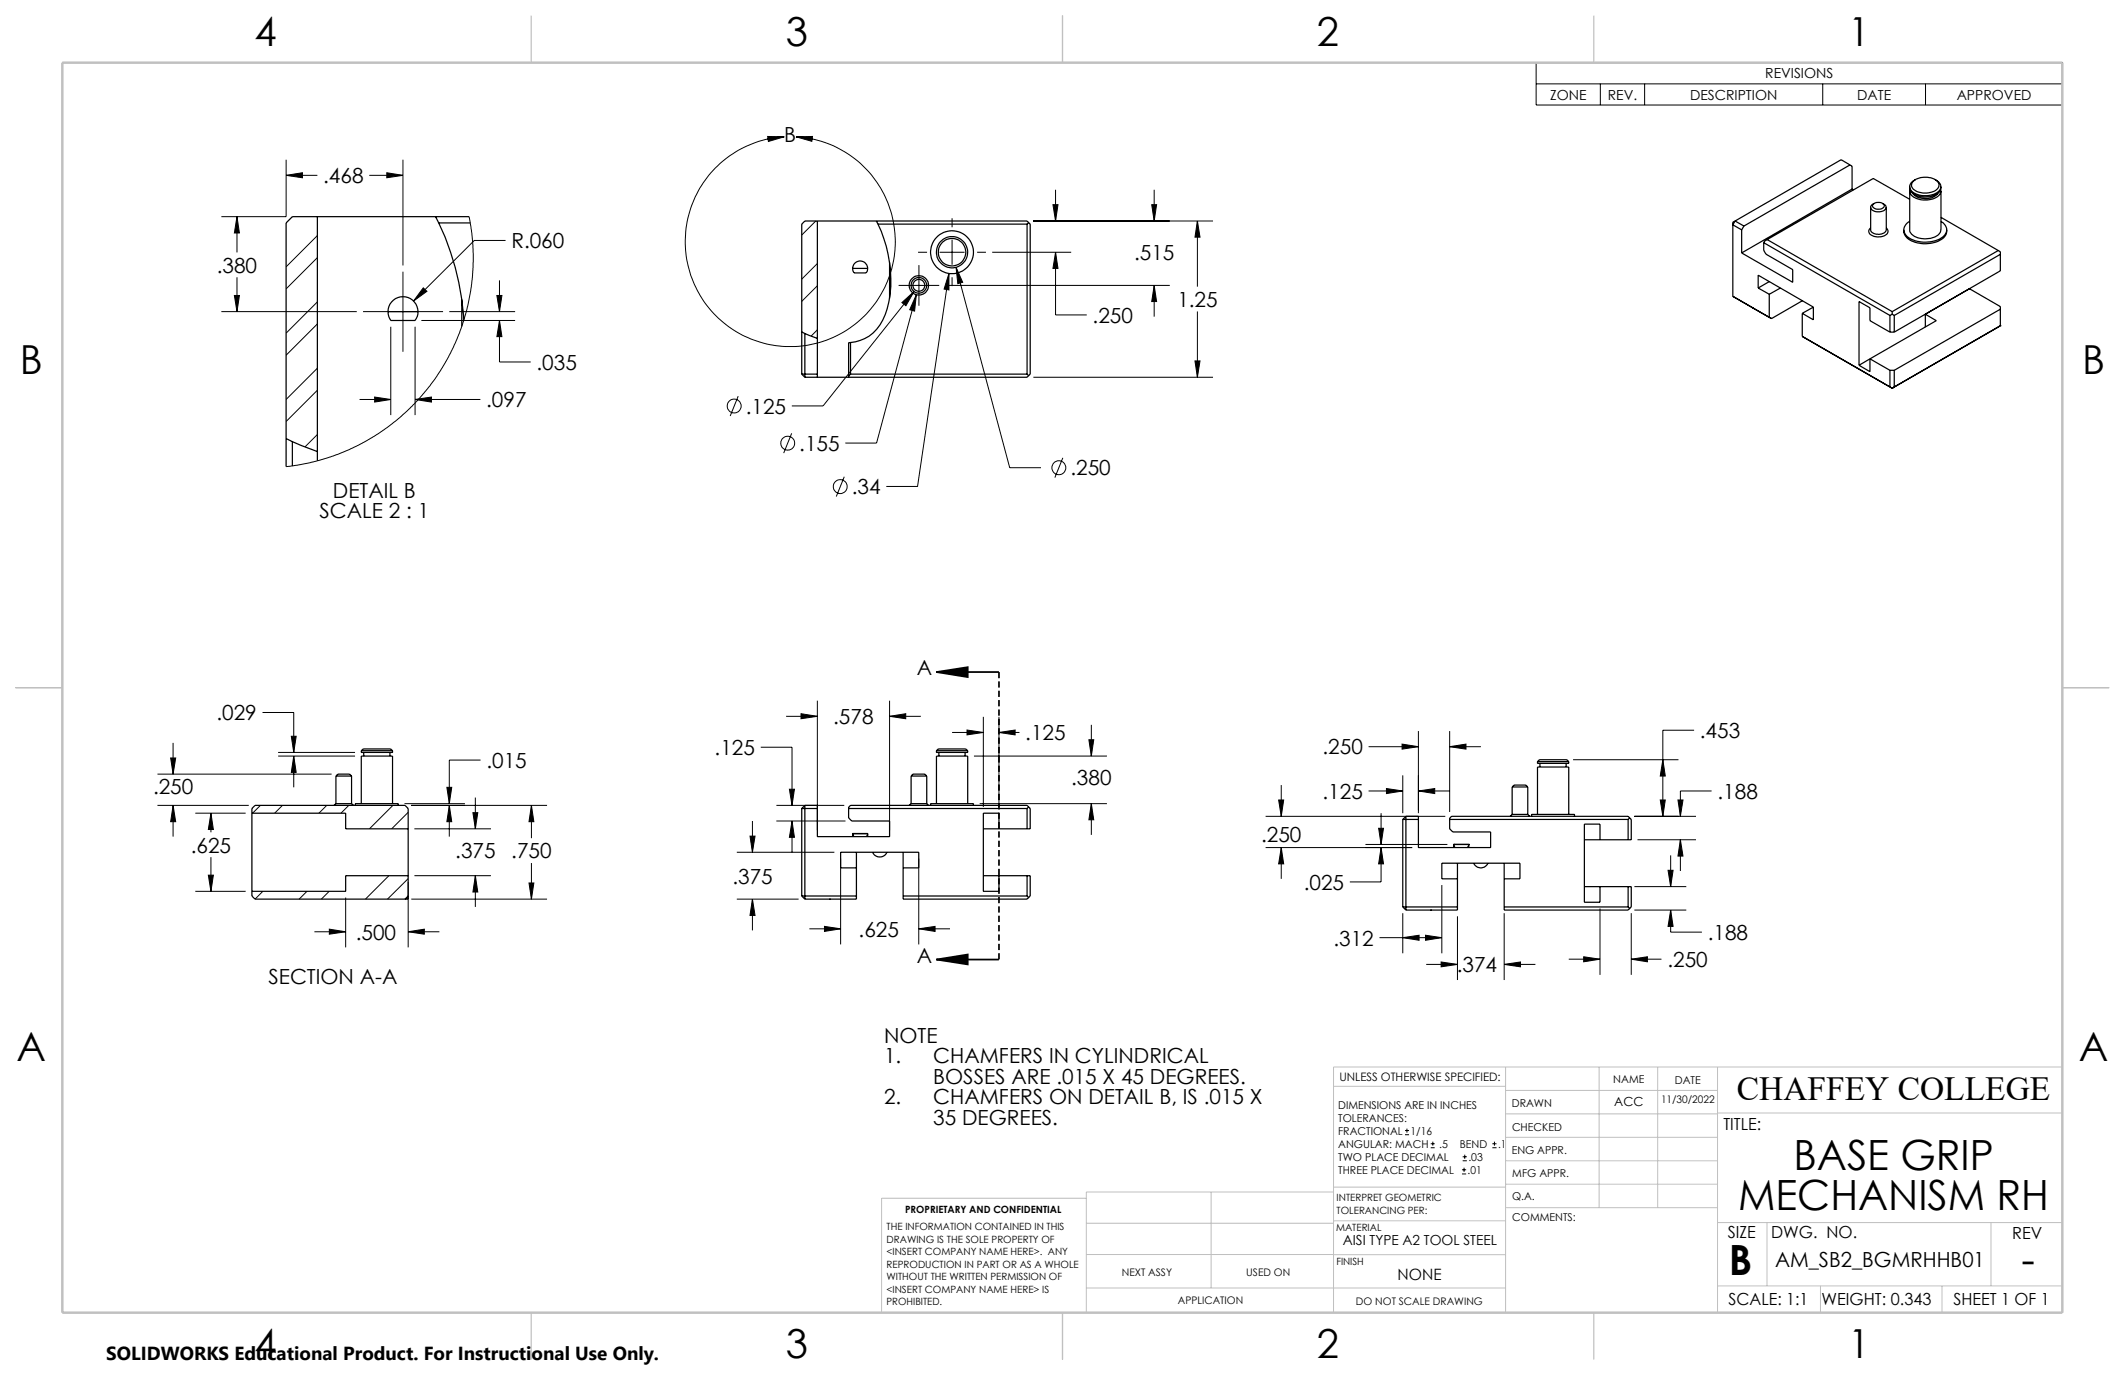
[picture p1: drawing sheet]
<svg xmlns="http://www.w3.org/2000/svg" width="432mm" height="279mm" viewBox="0 0 432 279" stroke-linecap="round" stroke-linejoin="round" font-family="sans-serif">
<g fill="none" stroke="#000" stroke-width=".25">
<path d="M375.9 33.5l-21.5 12.4M375.9 33.5l.4 .3v4.6M375.9 33.5l-1.8-1-21.5 12.4M376.3 38.4l-22.4 13M376.3 38.4l.3 .2M388.1 37.9a2.14 2.14 0 0 0 2.1 2.1 4.2 4.2 0 0 0 4-1.2l.2-.9M388.1 38.8v7.9a2.36 2.36 0 0 0 2.3 1.8 4 4 0 0 0 3.9-1.3l.1-.5v-7.9M388.1 38.5a1.74 1.74 0 0 0 1.6 1.9 4.2 4.2 0 0 0 4.6-1.1v-.8M388.7 39.3a3.6 3.6 0 0 0 5 0M388.7 36.9a3.9 3.9 0 0 1 5.1 .1 1.41 1.41 0 0 1-1.3 2.1 3.7 3.7 0 0 1-4-1v-.8zM389.3 36.5a1.45 1.45 0 0 0-1.3 1.3 1.45 1.45 0 0 0 1.1 1.5 4.5 4.5 0 0 0 5-.6 1.3 1.3 0 0 0-.6-2l-.3-.2M64.5 44v49.6"/>
<path d="M88.5 44l.6 1.3M89.1 45.3a52.5 52.5 0 0 1 5.1 19.8M89.1 45.3h6.5M95.3 44h-35.9l-1.3 1.3v49.5M166.1 44.9v31.8M173.2 54.5a1.53 1.53 0 0 1 1.6-1.5 1.53 1.53 0 0 1 1.5 1.5M173.2 54.5l.3 1h2.5l.3-1M173.2 54.5h3.1M178.1 44.9l.3 .6M178.4 45.5a24.7 24.7 0 0 1 1.5 18.4 8.2 8.2 0 0 1-7.1 5.7M178.4 45.5h30.3M180.8 53.3v7.3"/>
<path d="M208.7 45.5v30.5M209 45.2l-.3 .3M352.6 44.9l-.5 .3v15M352.6 44.9l-.5 .8 1.8 1M352.6 44.9l1.8 1M353.9 46.7v4.7M354.4 45.9l-.5 .8M357.3 58.5v-2.6l11.2 6.5M357.3 58.5l2.2 1.3M358.4 49.3l25.6 14.8M358.4 49.3v1.6l.4 .7 5.5 3.2v2.6l-10.4-6M359.1 48.7l-.5 .3-.2 .3"/>
<path d="M359.1 48.7l25.4 14.6M359.5 59.8v4.7M359.5 57.2l-2.2 1.3M361.8 58.5l-2.3 1.3M380.1 46.3a.87 .87 0 0 0-.3 .9 .87 .87 0 0 0 .7 .7 2.56 2.56 0 0 0 3.1-.6v-.5l-.3-.5M380.1 42.1v4.6a1.72 1.72 0 0 0 2.5 .7l.5-.3 .2-.4v-4.6M380.7 41.5a1.5 1.5 0 0 1 2.2 .3 1.4 1.4 0 0 1-2.4 0zM380.8 41.3a.8 .8 0 0 0-.7 .9 .8 .8 0 0 0 .8 .7 1.84 1.84 0 0 0 2.4-.7l-.2-.5-.5-.4M386.9 46.7a2.66 2.66 0 0 0 2.3 2.5 6.1 6.1 0 0 0 6-1.2l.3-.4 .1-.9M388.1 45a1.85 1.85 0 0 0-1.2 1.8 1.85 1.85 0 0 0 1.2 1.7 6.6 6.6 0 0 0 6.9-.5 1.77 1.77 0 0 0-.6-3M388.1 40.5l-7.5-4.2-21.5 12.4M394.4 44.2l11.6 6.7"/>
<path d="M400.2 58.7h.1M400.2 58.7l6.3 3.6v3.9M406 50.9l-21.5 12.4M406 50.9l.5 .3v3.8l-21.6 12.5M406.5 51.7l-21.6 12.4M78.8 63.3a3.1 3.1 0 0 1 3.1-3 3.1 3.1 0 0 1 3 3M78.8 63.3l.2 1 .4 .8h4.9a2.77 2.77 0 0 0 .6-1.8M78.8 63.3h6.1M93.8 60.9v5.4M162.9 76v-30.5l.6-.6h45.2l.6 .6v30.5l-.6 .7h-45.2M162.9 76h3.2M162.9 67.5l.6 .3"/>
<path d="M162.9 76l.6 .7M163.5 67.8l2.6 1M163.5 67.8v8.9M172.8 69.6h-.4v7.1M172.8 76h35.9M172.8 69.6v6.4M172.8 76l-.4 .4M208.7 76l.3 .3M352.1 60.2l7.4 4.3M352.1 60.2l.5 .3M356.1 62.5h.1M356.1 62.5l3.9 2.2"/>
<path d="M359.5 64.5l.5 .2M366.2 68.4l18.3 10.5M366.2 63.7v4.7M366.2 68.4l.5 .2M366.3 61.1l-6.3 3.6M368.5 62.4v2.6l-2.3-1.3M368.5 62.4l-2.3 1.3M380 72.9v2.6l-2.2-1.3M380 72.9l4 2.3M380 72.9l-2.2 1.3M384 67.5h.9M384 64.1v3.4"/>
<path d="M384 75.2v3.4l.5 .3M384 67.5l-4-2.3v-2.7l-2.2-1.2v12.9M384 75.2h.9M384.5 78.9h.1M384.5 63.9l-.5 .2M384.5 63.9l.4 .2M384.5 63.3v.6M384.9 64.1v3.4M384.9 75.2v3.4M384.9 78.6l-.4 .3M391.2 66.5v-2.6l2.3 1.3-13.5 7.7M406.5 66.2h.1"/>
<path d="M406.5 62.8l-21.6 12.4M406.5 66.2l-21.6 12.4M406.5 66.2l-22 12.7M58.1 89.1l1.3 .6M59.4 89.7l5.1 2.1M59.4 89.7v5M68.3 157.7l.4-.4h2.3l.4 .4M68.3 157.7h3.1M68.3 157.7v5.6M71.4 157.7v5.6M73.4 152.5v.4h6.4v-.4M73.4 152.5h6.4"/>
<path d="M73.4 152.5l.4-.3h5.6l.4 .3M73.9 152.9v.7M79.2 152.9v.7M185.1 157.7l.4-.4h2.4l.4 .4M185.1 157.7h3.2M185.1 157.7v5.6M188.3 157.7v5.6M190.3 152.5v.4h6.3v-.4M190.3 152.5h6.3M190.3 152.5l.3-.3h4.5a1.71 1.71 0 0 1 1.5 .3M190.8 152.9v.7M196.1 152.9v.7"/>
<path d="M307.3 159.9l.4-.4h2.4l.3 .4M307.3 159.9h3.1M307.3 159.9v5.6M310.4 159.9v5.6M312.4 154.8v.3h6.4v-.3M312.4 154.8h6.4M312.4 154.8l.4-.4h5.6l.4 .4M312.9 155.1v.8M318.2 155.1v.8M51.2 165.2h19v3.2h12.7M51.2 164.3l.6-.6h30.5l.6 .6v18.4h-31.1l-.6-.6zM68.3 163.3h3.1"/>
<path d="M68.3 163.3l-.4 .4M71.4 163.3l.4 .4M72.2 163.7v-.4h8.7v.4M73.4 163.3v-9.7h6.4v9.7M82.9 177.9h-12.7v3.2h-19M162.9 164.3h3.2M162.9 164.3v17.8M163.5 163.7v19M163.5 163.7h2.6v6.3h14.7v-3.2h-7.7l-.7-.6v-2.2l.4-.3h35.9l.6 .6v4.1h-9.5M163.5 163.7l-.6 .6M172.4 164.3h36.3M173.2 170v-.6h3.1v.6"/>
<path d="M173.5 170l-.3-.6h3.1l-.3 .6M174 176.4h-3.2v-3.2h15.9v3.2h-3.2M174 173.2v9.5h-10.5M177.3 173.2a1.6 1.6 0 0 0 1.5 .9 1.6 1.6 0 0 0 1.4-.9M183.5 173.2v9.5h25.2l.6-.6v-4.2h-9.5M185.1 163.3h3.2M185.1 163.3l-.4 .4M188.3 163.3l.4 .4M189.1 163.7v-.4h8.7v.4M190.3 163.3v-9.7h6.3v9.7M203 168.4v-3.2h-3.2v15.9h3.2v-3.2M208.7 164.3v4.1"/>
<path d="M208.7 177.9v4.2M209 164l-.3 .3M285 166.5h3.2M285 166.5v17.8M285.7 165.9v19M285.7 165.9h2.5v6.3h14.7v-3.1h-7.7l-.6-.7v-2.1l.4-.4h35.8l.7 .6v4.1h-9.6M285.7 165.9l-.7 .6M294.6 166.5h36.2M295.4 171.6h.1M295.4 171.6l.3 .6M295.4 171.6v.6M295.4 171.6h3"/>
<path d="M296.2 178.6h-3.2v-3.2h15.9v3.2h-3.3M296.2 175.4v9.5h-10.5M298.4 171.6l-.2 .6M298.4 171.6h.1M298.4 171.6v.6M299.4 175.4a1.6 1.6 0 0 0 1.5 1 1.6 1.6 0 0 0 1.5-1M305.6 175.4v9.5h25.2l.7-.6v-4.1h-9.6M307.3 165.5h3.1M307.3 165.5l-.4 .4M310.4 165.5l.4 .4M311.2 165.9v-.4h8.7v.4M312.4 165.5v-9.6h6.4v9.6"/>
<path d="M325.1 170.6v-3.1h-3.2v15.8h3.2v-3.1M330.8 166.5v4.1M331.2 166.2l-.4 .3M82.9 182.1l-.6 .6M162.9 182.1h11.1M162.9 182.1l.6 .6M168.6 182.7h.1M183.5 182.1h25.2M208.7 182.1l.3 .3M285 184.3h11.2M285 184.3l.7 .6M290.7 184.9h.1"/>
<path d="M305.6 184.3h25.2M330.8 180.2v4.1M330.8 184.3l.4 .3"/>
<circle cx="186.7" cy="58" r="1.59"/>
<circle cx="186.7" cy="58" r="1.21"/>
<circle cx="186.7" cy="58" r="1.96"/>
<circle cx="193.4" cy="51.2" r="4.4"/>
<circle cx="193.4" cy="51.3" r="2.78"/>
<circle cx="193.5" cy="51.3" r="3.2"/>
</g>
<g fill="none" stroke="#000" stroke-width=".2">
<path d="M312.1 12.7h107v8.6h-107zM312.1 17h107M325.2 17v4.3M334.2 17v4.3M370.4 17v4.3M391.3 17v4.3M58.1 32.5v11.5h-13.1M58.1 35.6h6.4M58.1 35.6l3.4-.5v1zM75 35.6h6.9M78.6 35.1l3.3 .5-3.3 .5zM81.9 32.5v21.4"/>
<path d="M156 27.7l3.3 .1-3.2 1zM159.3 27.8a21.3 21.3 0 0 0-17.5 31.4 21.3 21.3 0 0 0 35.9 2.7 21.3 21.3 0 0 0-12.7-33.7l-3.3-.4M161.7 27.8l3.4-.1-.1 1zM214.5 38.6v6.3M234.5 38.6v6.3M48.2 44v7.3M48.2 56.3v7M48.2 44l.4 3.3h-1zM64.5 47.9l-6.4 6.3M64.5 52.4l-6.4 6.3M81.9 55.2v16.3M86 58.5l.7 .7-2.7 2z"/>
<path d="M95.3 44l.7 4.9 .2 4.3-.4 4.5-.8 4.5-1.3 4.4-1.2 3.1-2 4-2.1 3.3-2.6 3.3-3.2 3.3-4 3.3-3.6 2.4-4.1 2.1-4.3 1.6-3.6 1-4.9 .8M101.5 57v6.3M102.7 48.9h-6.3l-12.4 12.3M165.8 44.9l-2.9 2.9M166.1 53.6l-3.2 3.1M166.1 58.1l-3.2 3.1M181 56.6l-.2 .3M182.6 58h8.3M185.7 59.2l-18.4 23.3h-6.4M186.2 59.9l-8.1 30.1h-6.3M186.2 59.9l-.4 3.3-.9-.3zM186.5 51.3h1.9"/>
<path d="M186.7 53.9v8.2M190.9 51.3h5.1M192.1 58h45.6M192.8 55.6l-6.4 43.2h-6.3M192.8 55.6v3.3l-1-.2zM193.5 44.3v1.9M193.5 48.7v5.1M193.5 56.3v1.8M194.3 54.3l10.9 40.7h6.3M194.3 54.3l1.3 3.1-1 .2zM198.5 51.3h1.8M201.6 51.3h16.1"/>
<path d="M210 44.9h36.5M214 41.6h1l-.5 3.3zM214.5 51.3v12.7h6.3M214.5 51.3l.5 3.2h-1zM234 41.6h1l-.5 3.3zM234.5 58v6.3M234.5 58l.5 3.3h-1zM243.3 44.9v13.3M243.3 44.9l.5 3.3h-1zM45 63.3h27.5M47.6 60h1l-.4 3.3zM64.5 61.3l-6.4 6.4"/>
<path d="M64.5 74.8l-6.4 6.4M64.5 65.8l-6.4 6.4M64.5 79.3l-6.4 6.4M73.8 63.3h16.2M79.4 66.4v17.9M84.3 66.4v17.9M85.6 65.1h19.1M91.3 63.3h13.4M94.1 63.1l-.3 .3M101 60h1l-.5 3.3zM101.5 65.1v8.5h6.3M101.5 65.1l.5 3.3h-1z"/>
<path d="M166.1 67l-1.3 1.3M183.3 61.5l2.4-2.3-1.6 2.9zM210 76.7h36.5M242.8 73.3h1l-.5 3.4zM243.3 63.3v13.4M64.5 88.3l-2.6 2.5M73.1 81.2h6.3M76.1 80.7l3.3 .5-3.3 .5zM84.3 81.2h13.3M84.3 81.2l3.4-.5v1zM150 80.5l-1.6 4M160.9 88.1l-1.7 4"/>
<path d="M171.6 96.9l-1.7 4M216 93l-1.7 4M32 157.3h35.4M34.7 154h1l-.5 3.3zM35.2 151v6.3M53.3 144.8h6.4v8.1M56.5 153.6h15.6M56.5 152.9h15.6M59.2 149.6h1l-.5 3.3zM59.7 153.6v6.4M59.7 153.6l.5 3.4h-1zM90.8 160h1l-.5 3.3z"/>
<path d="M97.6 154.4h-6.3v8.9M154.6 151.8h6.3v11.9M159.7 145.6h6.4M162.8 145l3.3 .6-3.3 .4zM166.1 142.4v26.3M180.8 142.4v26.3M180.8 145.6h6.3M180.8 145.6l3.2-.6v1zM193.5 148.8h6.3M196.5 148.3l3.3 .5-3.3 .5zM197.9 153.6h27M199.8 145.7v18.3"/>
<path d="M203 145.7v18.3M203 148.8h4.2M203 148.8l3.3-.5v1zM221.3 150.3h1l-.5 3.3zM221.8 147.3v6.3M260.3 159.5v6.4M278.1 151.7h10.1M284.9 151.2l3.3 .5-3.3 .5zM285 157.6v7.6M288.2 148.6v16.6M294.6 148.6v16.4M294.6 151.7h6.3"/>
<path d="M294.6 151.7l3.3-.5v1zM319.7 154.4h21.4M337.9 154.4l.5 3.3h-1zM344.2 148.4h-6.3v17.5M32 163.7h18.6M35.2 163.7v6.3M35.2 163.7l.5 3.3h-1zM39.7 165.2h10.2M42.3 177.8h1.1l-.5 3.3zM42.9 165.2v3.9M42.9 174.2v6.9M42.9 165.2l.5 3.4h-1.1z"/>
<path d="M52.9 163.7l-1.6 1.5M57.4 163.7l-1.6 1.5M66.4 163.7l-1.6 1.5M70.9 163.7l-1.6 1.5M79 177.9l-4.7 4.8M79.8 163.7l-4.7 4.7M82.2 163.3h12.3M82.9 179.2v13.3M82.9 165.1l-3.3 3.3M82.9 178.5l-4.2 4.2M83.6 163.7h27.6M84.2 177.9h15.6"/>
<path d="M84.2 168.4h15.6M91.3 163.7v6.3M91.3 163.7l.5 3.3h-1zM96.1 165.1h1l-.5 3.3zM96.6 162.1v6.3M96.6 177.9v6.4M96.6 177.9l.5 3.4h-1zM107.5 179.4h1l-.5 3.3zM108 163.7v6.6M108 175.4v7.3M108 163.7l.5 3.3h-1zM149.7 173.2h19.8"/>
<path d="M152.4 169.9h1l-.5 3.3zM152.9 166.8v6.4M157.8 163.7h13.8M157.8 166.8h14M160.4 160.4h1l-.5 3.3zM160.9 166.8v6.4M160.9 166.8l.5 3.3h-1zM170.8 174.4v17.5M186.7 174.4v17.5M199.1 163.3h25.8M221.8 163.3v6.4M221.8 163.3l.5 3.3h-1z"/>
<path d="M257.2 165.9h36.5M257.2 172.2h29.7M259.8 162.6h1l-.5 3.3zM260.3 172.2v6.4M260.3 172.2l.5 3.3h-1zM277.5 171.6h16.6M278.1 160.7h6.9M280.1 168.3h1l-.5 3.3zM280.6 172.2l.5 3.3h-1zM280.6 172.2v7h-6.3M280.6 165.2v6.4M281.7 160.2l3.3 .5-3.3 .6z"/>
<path d="M288.2 160.7l3.3-.5v1.1zM288.2 160.7h6.4M293 179.8v13.9M332.1 165.9h12.5M332.7 170.6h11.9M337.4 162.6h1l-.5 3.3zM338.9 176.8h1.1l-.5 3.4zM339.5 173.8v6.4M341 162.6h1l-.5 3.3zM341.5 170.6v6.4M341.5 170.6l.5 3.4h-1zM347.8 160.7h-6.3v5.2"/>
<path d="M39.7 181.1h10.2M53.4 181.1l-1.6 1.6M62.4 181.1l-1.6 1.6M63.9 189.3h6.3M66.9 181.1l-1.6 1.6M66.9 188.8l3.3 .5-3.3 .5zM70.2 182.4v10.1M82.9 189.3h6.4M82.9 189.3l3.3-.5v1zM83.6 182.7h27.6M149.7 182.7h12.6M152.9 182.7v6.4"/>
<path d="M152.9 182.7l.5 3.3h-1zM164.5 188.7h6.3M167.5 188.2l3.3 .5-3.3 .6zM186.7 188.7h6.3M186.7 188.7l3.3-.5v1.1zM280.3 190.5h12.7M285 190.5l3.4-.5v1.1zM285 185.6v8.1M289.7 190l3.3 .5-3.3 .6zM289.8 196h6.4M292.8 195.5l3.4 .5-3.4 .5zM296.2 186.2v12.9"/>
<path d="M305.6 185.6v13.5M305.6 196h6.4M305.6 196l3.4-.5v1zM318.8 194.9h6.3M321.8 194.4l3.3 .5-3.3 .5zM325.1 184.6v13.5M331.5 185.6v12.5M331.5 194.9h6.1M331.5 194.9l3.3-.5v1zM332.1 184.9h10.6M332.1 180.2h10.6M339.5 184.9v4.5h6.3"/>
<path d="M339.5 184.9l.5 3.3h-1.1zM285.5 230.6h.8M285.5 229.7h.8M285.9 229.3v.9M290.7 233.2h.8M290.7 232.4h.8M291.1 232v.8M297.1 238.5h.8M297.1 237.7h.8M297.2 235.9h.9M297.2 235.1h.9M297.5 237.3v.8"/>
<path d="M297.6 234.6v.9M303.2 233.2h.9M303.2 232.4h.9M303.7 232v.8"/>
<circle cx="149.2" cy="82.5" r="1.42"/>
<circle cx="160.1" cy="90.1" r="1.41"/>
<circle cx="170.7" cy="98.9" r="1.42"/>
<circle cx="215.2" cy="95" r="1.41"/>
</g>
<path d="M190.3 136.6l6.3-1v2zM190.3 136.6h12.7M190.3 195l6.3-1v2zM190.3 195h12.7" fill="none" stroke="#000" stroke-width=".35"/>
<path d="M203 136.6v58.3" fill="none" stroke="#000" stroke-width=".35" stroke-dasharray="1.3 .6" stroke-linecap="butt"/>
<g fill="none" stroke="#c0c0c0" stroke-width=".2">
<path d="M305.9 216.8v49.9M324.9 216.8v28.6M336.8 216.8v28.6M349 216.8v49.9M419.1 216.8h-148.1v49.9M271 220.7h34.9M305.9 231.1h43.1M305.9 226.3h43.1M305.9 221.6h43.1M305.9 235.9h43.1M349 226.2h70.1M220.7 248.6h50.3"/>
<path d="M220.7 254.9h50.3M220.7 243.5h-41.6v23.2M246.1 242.2v19.5M271 255h34.9M271 248.1h35M271 242.2h-50.3v24.5M271 241.2h35M305.9 240.6h43.1M306 245.4h43M349 248.4h70.1M359.1 248.4v12.9M404.6 248.4v12.9"/>
<path d="M220.7 261.7h85.2M349 261.3h70.1M369.9 261.3v5.4M394.6 261.3v5.4"/>
</g>
<path d="M108 3.2v9.5M215.9 3.2v9.5M323.8 3.2v9.5M3.1 139.7h9.6M419.1 139.7h9.5M108 266.7v9.6M215.9 266.7v9.6M323.8 266.7v9.6" fill="none" stroke="#c0c0c0" stroke-width=".25"/>
<path d="M12.7 12.7h406.4v254h-406.4z" fill="none" stroke="#c0c0c0" stroke-width=".5"/>
<g fill="#000">
<path d="M156 27.7l3.3 .1-3.2 1zM161.7 27.8l3.4-.1-.1 1z"/>
<path d="M190.3 136.6l6.3-1v2zM190.3 195l6.3-1v2z"/>
<path d="M160.4 160.4h1l-.5 3.3zM160.9 166.8l.5 3.3h-1zM203 148.8l3.3-.5v1zM196.5 148.3l3.3 .5-3.3 .5zM167.5 188.2l3.3 .5-3.3 .6zM186.7 188.7l3.3-.5v1.1zM162.8 145l3.3 .6-3.3 .4zM180.8 145.6l3.2-.6v1zM221.8 163.3l.5 3.3h-1zM221.3 150.3h1l-.5 3.3zM152.9 182.7l.5 3.3h-1zM152.4 169.9h1l-.5 3.3zM183.3 61.5l.8 .6 1.6-2.9zM186.2 59.9l-1.3 3 .9 .3zM192.8 55.6l-1 3.1 1 .2zM194.3 54.3l.3 3.3 1-.2zM214 41.6h1l-.5 3.3zM214.5 51.3l.5 3.2h-1zM234 41.6h1l-.5 3.3zM234.5 58l.5 3.3h-1zM242.8 73.3h1l-.5 3.4zM243.3 44.9l.5 3.3h-1zM35.2 163.7l.5 3.3h-1zM34.7 154h1l-.5 3.3zM42.3 177.8h1.1l-.5 3.3zM42.9 165.2l.5 3.4h-1.1zM59.7 153.6l.5 3.4h-1zM59.2 149.6h1l-.5 3.3zM91.3 163.7l.5 3.3h-1zM90.8 160h1l-.5 3.3zM96.6 177.9l.5 3.4h-1zM96.1 165.1h1l-.5 3.3zM107.5 179.4h1l-.5 3.3zM108 163.7l.5 3.3h-1zM66.9 188.8l3.3 .5-3.3 .5zM82.9 189.3l3.3-.5v1zM259.8 162.6h1l-.5 3.3zM260.3 172.2l.5 3.3h-1zM280.1 168.3h1l-.5 3.3zM280.6 172.2l.5 3.3h-1zM288.2 160.7l3.3-.5v1.1zM281.7 160.2l3.3 .5-3.3 .6zM294.6 151.7l3.3-.5v1zM284.9 151.2l3.3 .5-3.3 .5zM292.8 195.5l3.4 .5-3.4 .5zM305.6 196l3.4-.5v1zM339.5 184.9l.5 3.3h-1.1zM338.9 176.8h1.1l-.5 3.4zM341.5 170.6l.5 3.4h-1zM341 162.6h1l-.5 3.3zM331.5 194.9l3.3-.5v1zM321.8 194.4l3.3 .5-3.3 .5zM337.4 162.6h1l-.5 3.3zM337.9 154.4l.5 3.3h-1zM285 190.5l3.4-.5v1.1zM289.7 190l3.3 .5-3.3 .6zM48.2 44l.4 3.3h-1zM47.6 60h1l-.4 3.3zM58.1 35.6l3.4-.5v1zM78.6 35.1l3.3 .5-3.3 .5zM101 60h1l-.5 3.3zM101.5 65.1l.5 3.3h-1zM76.1 80.7l3.3 .5-3.3 .5zM84.3 81.2l3.4-.5v1zM86 58.5l-2 2.7 2.7-2z"/>
</g>
<g font-size="8.5">
<text x="364.4" y="237.7">BASE GRIP</text>
<text x="353.2" y="245.8">MECHANISM RH</text>
<text x="351.3" y="259">B</text>
<text x="410.8" y="258.9">-</text>
</g>
<g font-size="8.1">
<text x="51.7" y="9.3">4</text>
<text x="159.7" y="9.3">3</text>
<text x="267.6" y="9.3">2</text>
<text x="375.6" y="9.3">1</text>
<text x="4" y="76">B</text>
<text x="423.1" y="76">B</text>
<text x="3.3" y="215.7">A</text>
<text x="422.4" y="215.7">A</text>
<text x="51.7" y="276">4</text>
<text x="159.7" y="276">3</text>
<text x="267.6" y="276">2</text>
<text x="375.6" y="276">1</text>
</g>
<text font-size="6.9" x="352.9" y="223.6">CHAFFEY COLLEGE</text>
<g font-size="4.2">
<text x="159.4" y="28.9">B</text>
<text x="65.7" y="37.2">.468</text>
<text x="103.9" y="50.4">R.060</text>
<text x="230.4" y="52.8">.515</text>
<text x="44.1" y="55.4">.380</text>
<text x="222" y="65.6">.250</text>
<text x="239.2" y="62.4">1.25</text>
<text x="109" y="75.2">.035</text>
<text x="98.8" y="82.8">.097</text>
<text x="151.5" y="84">.125</text>
<text x="162.4" y="91.6">.155</text>
<text x="67.6" y="101.1">DETAIL B</text>
<text x="173.1" y="100.4">.34</text>
<text x="217.5" y="96.6">.250</text>
<text x="64.9" y="105.3">SCALE 2 : 1</text>
<text x="186.3" y="137.2">A</text>
<text x="44" y="146.4">.029</text>
<text x="169.3" y="147.1">.578</text>
<text x="345.4" y="150">.453</text>
<text x="145.2" y="153.4">.125</text>
<text x="208.3" y="150.4">.125</text>
<text x="268.7" y="153.3">.250</text>
<text x="31.1" y="161.3">.250</text>
<text x="98.8" y="156">.015</text>
<text x="217.7" y="159.6">.380</text>
<text x="268.7" y="162.3">.125</text>
<text x="349" y="162.3">.188</text>
<text x="38.8" y="173.2">.625</text>
<text x="256.3" y="171">.250</text>
<text x="92.5" y="174.4">.375</text>
<text x="103.9" y="174.4">.750</text>
<text x="148.8" y="179.6">.375</text>
<text x="264.9" y="180.8">.025</text>
<text x="72.3" y="190.9">.500</text>
<text x="174.5" y="190.3">.625</text>
<text x="347" y="191">.188</text>
<text x="186.3" y="195.6">A</text>
<text x="271" y="192.1">.312</text>
<text x="296" y="197.6">.374</text>
<text x="338.8" y="196.5">.250</text>
<text x="54.6" y="199.9">SECTION A-A</text>
<text x="179.6" y="211.8">NOTE</text>
<text x="179.6" y="216">1.</text>
<text x="189.6" y="216">CHAMFERS IN CYLINDRICAL</text>
<text x="189.6" y="220.2">BOSSES ARE .015 X 45 DEGREES.</text>
<text x="179.6" y="224.4">2.</text>
<text x="189.6" y="224.4">CHAMFERS ON DETAIL B, IS .015 X</text>
<text x="189.6" y="228.5">35 DEGREES.</text>
<text x="360.7" y="257.5">AM_SB2_BGMRHHB01</text>
</g>
<text font-size="3.8" x="21.6" y="276.3">SOLIDWORKS Educational Product. For Instructional Use Only.</text>
<g font-size="3.4">
<text x="350.2" y="229.5">TITLE:</text>
<text x="351.1" y="251.6">SIZE</text>
<text x="359.9" y="251.6">DWG. NO.</text>
<text x="408.9" y="251.7">REV</text>
<text x="351.2" y="265.2">SCALE: 1:1</text>
<text x="370.1" y="265.3">WEIGHT: 0.343</text>
<text x="396.9" y="265.2">SHEET 1 OF 1</text>
</g>
<text font-size="3.2" x="284" y="260.1">NONE</text>
<g font-size="2.8">
<text x="358.7" y="15.9">REVISIONS</text>
<text x="315" y="20.2">ZONE</text>
<text x="326.7" y="20.2">REV.</text>
<text x="343.4" y="20.2">DESCRIPTION</text>
<text x="377.4" y="20.2">DATE</text>
<text x="397.6" y="20.2">APPROVED</text>
<text x="272.8" y="253">AISI TYPE A2 TOOL STEEL</text>
</g>
<text font-size="2.5" x="328" y="224.8">ACC</text>
<text font-size="2.4" x="272.2" y="219.7">UNLESS OTHERWISE SPECIFIED:</text>
<g font-size="2.2">
<text x="327.8" y="220.1">NAME</text>
<text x="340.3" y="220.2">DATE</text>
<text x="271.9" y="225.3">DIMENSIONS ARE IN INCHES</text>
<text x="271.9" y="227.9">TOLERANCES:</text>
<text x="307.2" y="224.9">DRAWN</text>
<text x="271.9" y="230.6">FRACTIONAL</text>
<text x="271.9" y="233.2">ANGULAR: MACH</text>
<text x="286.6" y="230.6">1/16</text>
<text x="292.5" y="233.2">.5</text>
<text x="296.6" y="233.2">BEND</text>
<text x="304.4" y="233.2">.1</text>
<text x="307.3" y="229.8">CHECKED</text>
<text x="271.9" y="238.5">THREE PLACE DECIMAL</text>
<text x="271.9" y="235.9">TWO PLACE DECIMAL</text>
<text x="298.2" y="238.5">.01</text>
<text x="298.4" y="235.9">.03</text>
<text x="307.2" y="234.5">ENG APPR.</text>
<text x="307.3" y="239.2">MFG APPR.</text>
<text x="307.3" y="243.9">Q.A.</text>
<text x="307.3" y="248.1">COMMENTS:</text>
</g>
<g font-size="2.1">
<text x="337.5" y="224.2">11/30/2022</text>
<text x="227.9" y="259.2">NEXT ASSY</text>
<text x="253.3" y="259.2">USED ON</text>
<text x="239.3" y="265">APPLICATION</text>
<text x="275.5" y="265.1">DO NOT SCALE DRAWING</text>
</g>
<g font-size="2">
<text x="271.6" y="244.1">INTERPRET GEOMETRIC</text>
<text x="180.2" y="250">THE INFORMATION CONTAINED IN THIS</text>
<text x="183.9" y="246.4">PROPRIETARY AND CONFIDENTIAL</text>
<text x="271.5" y="250.2">MATERIAL</text>
<text x="271.6" y="246.6">TOLERANCING PER:</text>
<text x="180.2" y="252.5">DRAWING IS THE SOLE PROPERTY OF</text>
<text x="180.2" y="255.1">&lt;INSERT COMPANY NAME HERE&gt;. ANY</text>
<text x="180.2" y="257.6">REPRODUCTION IN PART OR AS A WHOLE</text>
<text x="271.5" y="257">FINISH</text>
<text x="180.2" y="260.1">WITHOUT THE WRITTEN PERMISSION OF</text>
<text x="180.2" y="262.6">&lt;INSERT COMPANY NAME HERE&gt; IS</text>
<text x="180.2" y="265.2">PROHIBITED.</text>
</g>
</svg>
